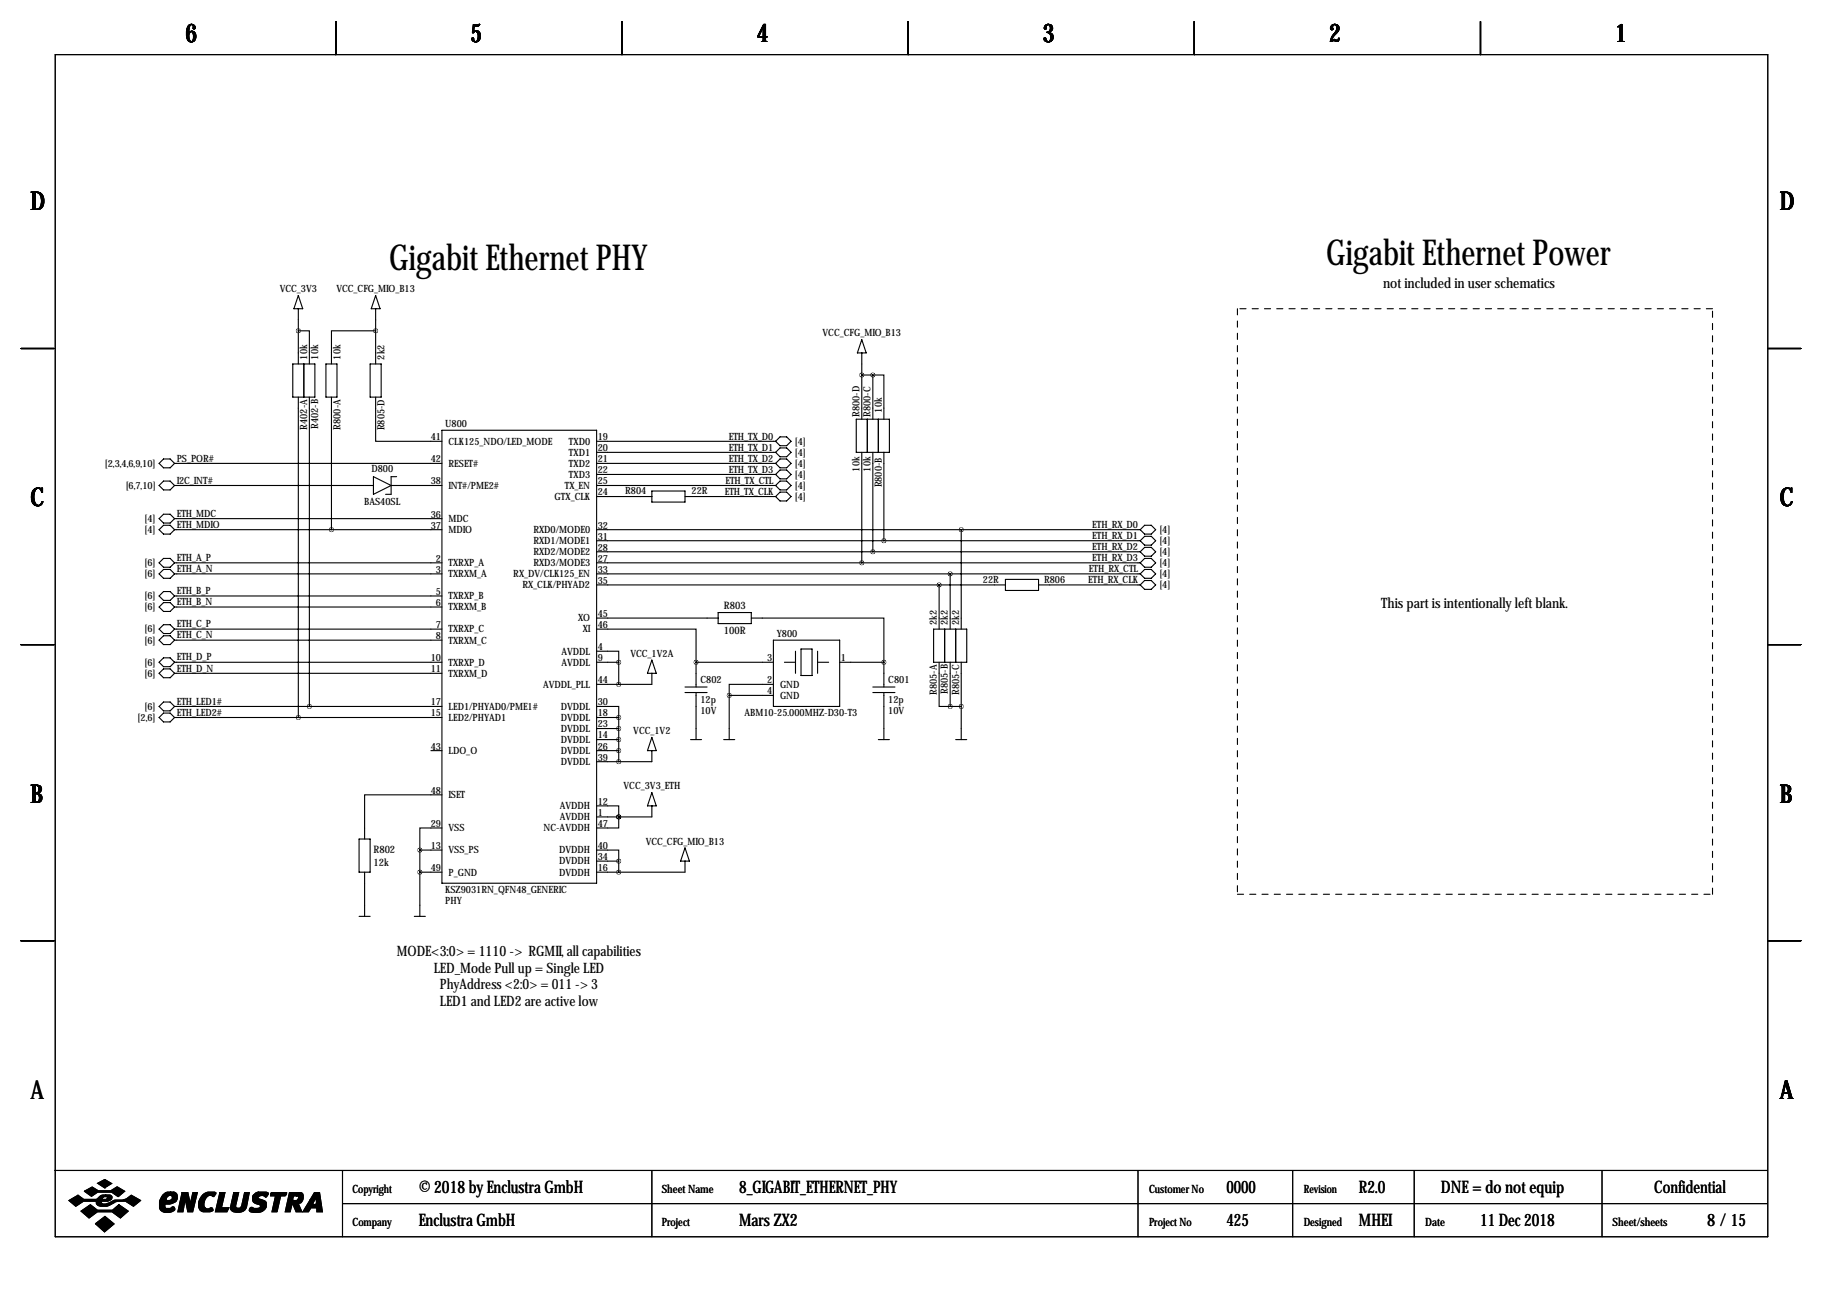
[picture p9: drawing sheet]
<svg xmlns="http://www.w3.org/2000/svg" width="419mm" height="297mm" viewBox="0 0 419 297" stroke-linecap="round" stroke-linejoin="round" font-family="sans-serif">
<g fill="none" stroke="#000" stroke-width=".25">
<path d="M12.7 12.6h393.7v271.7h-393.7zM77.2 4.9v7.7M143 4.9v7.7M208.8 4.9v7.7M274.6 4.9v7.7M340.4 4.9v7.7M68.6 76.1h2.5v7.6M68.6 71v12.7M68.6 67.9l1 3.1h-2zM86.4 76.1h-10.2v7.6M86.4 71v12.7M86.4 67.9l1 3.1h-2.1z"/>
<path d="M198.1 78.1l1 3h-2zM4.8 80.1h7.6M67.3 83.7h5.1v7.6h-5.1zM68.6 91.3v73.7M69.8 83.7v7.6M71.1 91.3v71.1M74.9 83.7h2.6v7.6h-2.6zM76.2 91.3v30.5M85.1 83.7h2.5v7.6h-2.5zM86.4 91.3v10.2h15.2M101.6 98.9h35.6v104.2h-35.6zM196.8 96.4h7.7v7.6h-7.7z"/>
<path d="M198.1 81.1v15.3M198.1 86.2h2.6M199.4 96.4v7.6M200.7 86.2h2.5v10.2M200.7 86.2v10.2M201.9 96.4v7.6M406.4 80.1h7.6M37.6 110.6h1.5l1 1-1 1h-1.5l-1-1zM37.6 118.2h1.5l1 1-1 1.1h-1.5l-1-1.1zM37.6 105.5h1.5l1 1-1 1.1h-1.5l-1-1.1zM40.1 106.5h61.5M40.1 111.6h45.8"/>
<path d="M40.1 119.2h61.5M85.9 109.6l4 2-4 2.1zM89.9 111.6h11.7M91.2 109.6h-1.3v4.1h-1.3M137.2 101.5h41.1M137.2 106.5h41.1M137.2 111.6h41.1M137.2 104h41.1M137.2 109.1h41.1M137.2 114.2h12.7M149.9 112.9h7.6v2.5h-7.6zM157.5 114.2h20.8"/>
<path d="M178.3 111.6l1-1h1.5l1.1 1-1.1 1h-1.5zM178.3 106.5l1-1h1.5l1.1 1-1.1 1.1h-1.5zM179.3 113.1h1.5l1.1 1.1-1.1 1h-1.5l-1-1zM179.3 100.4h1.5l1.1 1.1-1.1 1h-1.5l-1-1zM179.3 103h1.5l1.1 1-1.1 1h-1.5l-1-1zM179.3 108.1h1.5l1.1 1-1.1 1h-1.5l-1-1zM198.1 104v25.4M200.7 104v22.9M203.2 104v20.3M36.6 129.4l1-1h1.5l1 1-1 1h-1.5zM37.6 120.8h1.5l1 1-1 1h-1.5l-1-1zM37.6 130.9h1.5l1 1-1 1.1h-1.5l-1-1.1z"/>
<path d="M37.6 136h1.5l1 1-1 1h-1.5l-1-1zM37.6 138.5h1.5l1 1.1-1 1h-1.5l-1-1zM40.1 121.8h61.5M40.1 129.4h61.5M40.1 131.9h61.5M40.1 137h61.5M40.1 139.6h61.5M137.2 121.8h124.9M137.2 129.4h124.9M137.2 131.9h124.9M137.2 124.3h124.9M137.2 126.9h124.9"/>
<path d="M137.2 134.5h93.9M215.9 134.5v10.1M218.4 131.9v12.7M221 121.8v22.8M231.1 133.2h7.7v2.5h-7.7zM238.8 134.5h23.3M262.1 121.8l1-1h1.6l1 1-1 1h-1.6zM262.1 129.4l1-1h1.6l1 1-1 1h-1.6zM262.1 131.9l1-1h1.6l1 1-1 1.1h-1.6zM263.1 123.3h1.6l1 1-1 1h-1.6l-1-1zM263.1 125.8h1.6l1 1.1-1 1h-1.6l-1-1zM263.1 133.5h1.6l1 1-1 1h-1.6l-1-1z"/>
<path d="M4.8 148.2h7.6M36.6 154.8l1-1h1.5l1 1-1 1h-1.5zM37.6 146.2h1.5l1 1-1 1h-1.5l-1-1zM37.6 143.6h1.5l1 1-1 1.1h-1.5l-1-1.1zM37.6 151.2h1.5l1 1.1-1 1h-1.5l-1-1zM40.1 144.6h61.5M40.1 147.2h61.5M40.1 152.3h61.5M40.1 154.8h61.5M137.2 144.6h22.8v7.7M137.2 149.7h5v2.6M137.2 152.3h5"/>
<path d="M137.2 142.1h27.9M142.2 152.3v5M149.9 154.8v2.5h-12.7M149.9 151.8l1 3h-2.1zM157.5 157.9h5.1M157.5 159.2h5.1M160 152.3h17.8M160 152.3v5.6M160 159.2v10.8M165.1 140.8h7.6v2.6h-7.6zM167.6 159.9h10.2M167.6 159.9v10.1"/>
<path d="M172.7 142.1h30.5v10.2M177.8 157.3h-10.2v2.6M177.8 147.2h15.2v15.2h-15.2zM180.3 152.3h2.6M182.9 149.7v5.1M184.1 149.2h2.6v6.1h-2.6zM188 152.3h2.5M188 149.7v5.1M193 152.3h10.2M200.7 157.9h5M200.7 159.2h5M203.2 152.3v5.6"/>
<path d="M203.2 159.2v10.8M214.6 144.6h7.6v7.7h-7.6zM215.9 152.3v10.1h2.5M217.2 144.6v7.7M218.4 152.3v10.1M219.7 144.6v7.7M221 152.3v17.7M406.4 148.2h7.6M37.6 161.4h1.5l1 1-1 1h-1.5l-1-1zM37.6 163.9h1.5l1 1.1-1 1h-1.5l-1-1zM40.1 162.4h61.5M40.1 165h61.5"/>
<path d="M99.1 172.6h2.5M137.2 162.4h5v2.6M137.2 165h5M137.2 172.6h5M137.2 167.5h5M137.2 170h5M142.2 165v10.1M149.9 172.6v2.5h-12.7M149.9 169.5l1 3.1h-2.1zM158.7 170h2.6M166.4 170h2.5M201.9 170h2.6"/>
<path d="M218.4 162.4h2.6M219.7 170h2.5M82.5 192.9h2.6v7.6h-2.6zM96.5 195.4h5.1M96.5 195.4v15.3M101.6 190.4h-5.1v5M101.6 182.7h-17.8v10.2M137.2 195.4h5v2.6M137.2 185.3h5v2.5M137.2 198h5M142.2 187.8h.1M142.2 187.8v2.6h-5"/>
<path d="M142.2 198v2.5M149.9 185.3v2.5h-12.7M149.9 182.2l1 3.1h-2.1zM157.5 198v2.5h-20.3M157.5 194.9l1 3.1h-2zM4.8 216.3h7.6M82.5 210.7h2.6M83.8 200.5v10.2M95.2 210.7h2.6M96.5 200.5h5.1M406.4 216.3h7.6M12.6 269.1h393.7"/>
<path d="M78.7 269.1v15.2M78.7 276.7h327.6M149.9 269.1v15.2M261.6 269.1v15.2M297.2 269.1v15.2M325.1 269.1v15.2M368.3 269.1v15.2"/>
</g>
<g fill="#000" stroke="#000" stroke-width=".25">
<path d="M15.8 276l2.1-1.2 1.4 1h2.8l.3-.2a1.77 1.77 0 0 1 1.9-.9v.4l-.6 .2-.2 .5h.9l.3-.6-.4-.1v-.4h.9a.59 .59 0 0 1 .6 .7l-.2 .4-.8 .4h-1.4l-.1 .1 .1 .4a3.2 3.2 0 0 0 2.7-.7l.3-.1a4 4 0 0 0 3.8-1.1l2.1 1.2-1.6 1.3a4 4 0 0 0-5.5-.2 2.66 2.66 0 0 1-2.9-.2l-.1-.7h-3l-1.8 1.1zM19.4 273.9l1.8-1 1.4 .9h2.9l1.4-.9 1.8 1-1.5 1.2-1.5-1h-3.2l-1.5 .9zM22.5 272l1.6-.8 1.6 .9-1.6 1zM18.6 278.4l2.2-1.4 1.6 1.2h3.5l1.4-1.2 2.2 1.4-1.8 1.6-1.9-1.4h-3.4l-1.9 1.4zM37.4 274.7a1.75 1.75 0 0 1 1.8-.6v.7a.82 .82 0 0 0-.8 1.2h.6a.6 .6 0 0 0 .6-.5 .6 .6 0 0 0-.4-.7v-.7h.8l.5 .3a1.61 1.61 0 0 1 0 1.7 1.61 1.61 0 0 1-1.5 .7h-1v.9l.2 .1h.9l.7-.4 .4 .4a1.06 1.06 0 0 1-1.3 1 1.82 1.82 0 0 1-2.2-1.1 3.5 3.5 0 0 1 .7-3zM41.9 274.2h1.3l.5 2.6 .6-2.6h1.1l-1.1 4.4h-1.1l-.6-2.9-.5 2.9h-1.2zM46.7 274.6a2.78 2.78 0 0 1 2.9-.4l-.4 .9a1.32 1.32 0 0 0-2.1 .8l-.2 .8a.98 .98 0 0 0 1.1 1.2 .55 .55 0 0 1 .6-.2 .55 .55 0 0 1 .4 .6l-.7 .3-1.8-.1a1.79 1.79 0 0 1-.8-2.3zM50.5 274.2h1.2l-.8 3.5h1.7l-.4 .9h-2.7zM53.7 274.2h1.2l-.7 3.1a.73 .73 0 0 0 .7 .5 .73 .73 0 0 0 .7-.6l.6-3h1.1l-.7 3.4a2.28 2.28 0 0 1-3.6 .4v-.4zM58.3 274.7l.8-.6h2.1l.5 .2v.2l-.6 .7a.96 .96 0 0 0-1-.4 .96 .96 0 0 0-.8 .6l1.7 .8a1.71 1.71 0 0 1-.1 1.8 1.71 1.71 0 0 1-1.7 .8l-1.4-.2a.51 .51 0 0 1-.4-.7 .51 .51 0 0 1 .8-.2l1 .1a.52 .52 0 0 0 .6-.2 .52 .52 0 0 0-.2-.7 1.39 1.39 0 0 1-1.4-.6 1.39 1.39 0 0 1 .1-1.6zM62.2 274.4l.2-.2h3.5l-.1 .4-.3 .3h-1l-.8 3.7h-1.2l.8-3.7h-1.1zM66.5 274.2h1.7v.7h-.7l-.2 1.1h.9l.3-.3a.44 .44 0 0 0 .1-.5 .44 .44 0 0 0-.4-.3v-.7h1l.3 .2 .2 .3v.9a1.03 1.03 0 0 1-1.2 1l.9 2h-1.3l-.8-1.8h-.1l-.5 1.8h-1.1z"/>
<path d="M72.3 274.2h1.2l.6 4.4h-1.3v-.9h-1.3l-.6 .9h-1.3l1.7-2.7h1l-.4 .8 .2 .2h.4l.2-.2v-1.5l-.4 .7h-1zM21.9 281.3l2.2-1.6 2.1 1.7-2.2 1.8z"/>
</g>
<path d="M284.5 71v134.6M393.7 71h-109.2M284.5 205.6h109.2M393.7 205.6v-134.6" fill="none" stroke="#000" stroke-width=".25" stroke-dasharray="1.4 1.4"/>
<path d="M96.5 195.4a.05 .05 0 0 0 .1 0 .05 .05 0 0 0-.1 0zM96.5 200.5a.05 .05 0 0 0 .1 0 .05 .05 0 0 0-.1 0zM142.2 172.6a.05 .05 0 0 0 .1 0 .05 .05 0 0 0-.1 0zM142.2 170a.05 .05 0 0 0 .1 0 .05 .05 0 0 0-.1 0zM142.2 167.5a.05 .05 0 0 0 .1 0 .05 .05 0 0 0-.1 0zM142.2 165a.05 .05 0 0 0 .1 0 .05 .05 0 0 0-.1 0zM142.2 187.8a.05 .05 0 0 0 .1 0 .05 .05 0 0 0-.1 0zM198.1 129.4a.05 .05 0 0 0 .1 0 .05 .05 0 0 0-.1 0zM142.2 152.3a.05 .05 0 0 0 .1 0 .05 .05 0 0 0-.1 0zM142.2 198a.05 .05 0 0 0 .1 0 .05 .05 0 0 0-.1 0zM142.2 175.1a.05 .05 0 0 0 .1 0 .05 .05 0 0 0-.1 0zM142.2 157.3a.05 .05 0 0 0 .1 0 .05 .05 0 0 0-.1 0zM142.2 200.5a.05 .05 0 0 0 .1 0 .05 .05 0 0 0-.1 0zM142.2 187.8a.05 .05 0 0 0 .1 0 .05 .05 0 0 0-.1 0zM200.6 126.9a.05 .05 0 0 0 .1 0 .05 .05 0 0 0-.1 0zM200.6 86.2a.05 .05 0 0 0 .1 0 .05 .05 0 0 0-.1 0zM68.5 76.1a.05 .05 0 0 0 .1 0 .05 .05 0 0 0-.1 0zM220.9 121.8a.05 .05 0 0 0 .1 0 .05 .05 0 0 0-.1 0zM218.4 131.9a.05 .05 0 0 0 .1 0 .05 .05 0 0 0-.1 0zM220.9 162.4a.05 .05 0 0 0 .1 0 .05 .05 0 0 0-.1 0zM218.4 162.4a.05 .05 0 0 0 .1 0 .05 .05 0 0 0-.1 0zM167.6 159.9a.05 .05 0 0 0 .1 0 .05 .05 0 0 0-.1 0zM160 152.3a.05 .05 0 0 0 .1 0 .05 .05 0 0 0-.1 0zM68.5 165a.05 .05 0 0 0 .1 0 .05 .05 0 0 0-.1 0zM71.1 162.4a.05 .05 0 0 0 .1 0 .05 .05 0 0 0-.1 0zM198.1 86.2a.05 .05 0 0 0 .1 0 .05 .05 0 0 0-.1 0zM86.3 76.1a.05 .05 0 0 0 .1 0 .05 .05 0 0 0-.1 0z" fill="#000" stroke="#000" stroke-width="1"/>
<g font-size="8.2">
<text x="89.5" y="62.1">Gigabit Ethernet PHY</text>
<text x="304.9" y="60.8">Gigabit Ethernet Power</text>
</g>
<g font-size="5.9">
<text x="42.7" y="9.8">6</text>
<text x="108.2" y="9.8">5</text>
<text x="174" y="9.8">4</text>
<text x="239.8" y="9.8">3</text>
<text x="305.6" y="9.8">2</text>
<text x="371.3" y="9.8">1</text>
<text x="7" y="48.4">D</text>
<text x="409.2" y="48.4">D</text>
<text x="7" y="116.4">C</text>
<text x="409.2" y="116.4">C</text>
<text x="7" y="184.5">B</text>
<text x="409.2" y="184.5">B</text>
<text x="7" y="252.6">A</text>
<text x="409.2" y="252.6">A</text>
</g>
<g font-size="4">
<text x="96.3" y="274.2">© 2018 by Enclustra GmbH</text>
<text x="169.9" y="274.2">8_GIGABIT_ETHERNET_PHY</text>
<text x="281.9" y="274.2">0000</text>
<text x="312.4" y="274.2">R2.0</text>
<text x="331.3" y="274.2">DNE = do not equip</text>
<text x="380.3" y="274.2">Confidential</text>
<text x="96.3" y="281.8">Enclustra GmbH</text>
<text x="169.9" y="281.8">Mars ZX2</text>
<text x="281.9" y="281.8">425</text>
<text x="312.4" y="281.8">MHEI</text>
<text x="340.3" y="281.8">11 Dec 2018</text>
<text x="392.5" y="281.8">8 /15</text>
</g>
<g font-size="3.3">
<text x="318" y="66.2">not included in user schematics</text>
<text x="317.6" y="139.8">This part is intentionally left blank.</text>
<text x="91.2" y="219.8">MODE&lt;3:0&gt; = 1110 -&gt; RGMII, all capabilities</text>
<text x="99.7" y="223.6">LED_Mode Pull up = Single LED</text>
<text x="101.1" y="227.4">PhyAddress &lt;2:0&gt; = 011 -&gt; 3</text>
<text x="101.1" y="231.3">LED1 and LED2 are active low</text>
</g>
<g font-size="2.6">
<text x="81" y="274.2">Copyright</text>
<text x="152.1" y="274.2">Sheet Name</text>
<text x="264.2" y="274.2">Customer No</text>
<text x="299.7" y="274.2">Revision</text>
<text x="81" y="281.8">Company</text>
<text x="152.1" y="281.8">Project</text>
<text x="264.2" y="281.8">Project No</text>
<text x="299.7" y="281.8">Designed</text>
<text x="327.7" y="281.8">Date</text>
<text x="370.7" y="281.8">Sheet/sheets</text>
</g>
<g font-size="2.4">
<text x="166.4" y="140.1">R803</text>
<text x="166.4" y="145.7">100R</text>
<text x="85.9" y="196.2">R802</text>
<text x="85.9" y="199.1">12k</text>
</g>
<g font-size="2.3">
<text x="64.3" y="67.2">VCC_3V3</text>
<text x="77.3" y="67.2">VCC_CFG_MIO_B13</text>
<text x="189.1" y="77.3">VCC_CFG_MIO_B13</text>
<text x="70.6" y="82.7" transform="rotate(-90 70.6 82.7)">10k</text>
<text x="73.2" y="82.7" transform="rotate(-90 73.2 82.7)">10k</text>
<text x="78.2" y="82.7" transform="rotate(-90 78.2 82.7)">10k</text>
<text x="88.4" y="82.7" transform="rotate(-90 88.4 82.7)">2k2</text>
<text x="197.6" y="95.9" transform="rotate(-90 197.6 95.9)">R800-D</text>
<text x="200.2" y="95.9" transform="rotate(-90 200.2 95.9)">R800-C</text>
<text x="202.7" y="94.9" transform="rotate(-90 202.7 94.9)">10k</text>
<text x="70.6" y="98.8" transform="rotate(-90 70.6 98.8)">R402-A</text>
<text x="73.2" y="98.6" transform="rotate(-90 73.2 98.6)">R402-B</text>
<text x="78.2" y="98.8" transform="rotate(-90 78.2 98.8)">R800-A</text>
<text x="88.4" y="98.9" transform="rotate(-90 88.4 98.9)">R805-D</text>
<text x="99" y="101.2">41</text>
<text x="102.4" y="98.2">U800</text>
<text x="137.4" y="101.2">19</text>
<text x="167.5" y="101.1">ETH_TX_D0</text>
<text x="24.1" y="107.3">[2,3,4,6,9,10]</text>
<text x="40.6" y="106.1">PS_POR#</text>
<text x="99" y="106.3">42</text>
<text x="103.1" y="102.2">CLK125_NDO/LED_MODE</text>
<text x="103.1" y="107.3">RESET#</text>
<text x="130.8" y="102.2">TXD0</text>
<text x="130.8" y="104.8">TXD1</text>
<text x="130.8" y="107.3">TXD2</text>
<text x="137.4" y="103.7">20</text>
<text x="137.4" y="106.3">21</text>
<text x="167.5" y="103.6">ETH_TX_D1</text>
<text x="167.5" y="106.1">ETH_TX_D2</text>
<text x="182.7" y="102.2">[4]</text>
<text x="182.7" y="104.8">[4]</text>
<text x="182.7" y="107.3">[4]</text>
<text x="28.9" y="112.4">[6,7,10]</text>
<text x="40.6" y="111.2">I2C_INT#</text>
<text x="85.4" y="108.6">D800</text>
<text x="99" y="111.4">38</text>
<text x="103.1" y="112.4">INT#/PME2#</text>
<text x="129.8" y="112.4">TX_EN</text>
<text x="130.8" y="109.8">TXD3</text>
<text x="137.4" y="108.8">22</text>
<text x="137.4" y="111.4">25</text>
<text x="137.4" y="113.9">24</text>
<text x="143.7" y="113.7">R804</text>
<text x="159" y="113.7">22R</text>
<text x="166.6" y="113.8">ETH_TX_CLK</text>
<text x="166.8" y="111.2">ETH_TX_CTL</text>
<text x="167.5" y="108.7">ETH_TX_D3</text>
<text x="182.7" y="109.8">[4]</text>
<text x="182.7" y="112.4">[4]</text>
<text x="197.6" y="108.4" transform="rotate(-90 197.6 108.4)">10k</text>
<text x="200.2" y="108.4" transform="rotate(-90 200.2 108.4)">10k</text>
<text x="202.7" y="112.1" transform="rotate(-90 202.7 112.1)">R800-B</text>
<text x="40.6" y="118.8">ETH_MDC</text>
<text x="83.7" y="116.2">BAS40SL</text>
<text x="99" y="119">36</text>
<text x="127.5" y="114.9">GTX_CLK</text>
<text x="182.7" y="114.9">[4]</text>
<text x="33.2" y="120">[4]</text>
<text x="33.2" y="122.5">[4]</text>
<text x="40.6" y="121.4">ETH_MDIO</text>
<text x="99" y="121.5">37</text>
<text x="103.1" y="120">MDC</text>
<text x="103.1" y="122.5">MDIO</text>
<text x="122.6" y="122.5">RXD0/MODE0</text>
<text x="122.6" y="125.1">RXD1/MODE1</text>
<text x="137.4" y="121.5">32</text>
<text x="137.4" y="124.1">31</text>
<text x="251.1" y="121.4">ETH_RX_D0</text>
<text x="251.1" y="123.9">ETH_RX_D1</text>
<text x="266.5" y="122.5">[4]</text>
<text x="266.5" y="125.1">[4]</text>
<text x="33.2" y="130.2">[6]</text>
<text x="40.6" y="129">ETH_A_P</text>
<text x="40.6" y="131.5">ETH_A_N</text>
<text x="100.2" y="129.1">2</text>
<text x="100.2" y="131.7">3</text>
<text x="103.1" y="130.2">TXRXP_A</text>
<text x="122.6" y="127.6">RXD2/MODE2</text>
<text x="122.6" y="130.2">RXD3/MODE3</text>
<text x="137.4" y="126.6">28</text>
<text x="137.4" y="129.1">27</text>
<text x="137.4" y="131.7">33</text>
<text x="250.3" y="131.5">ETH_RX_CTL</text>
<text x="251.1" y="126.5">ETH_RX_D2</text>
<text x="251.1" y="129">ETH_RX_D3</text>
<text x="266.5" y="127.6">[4]</text>
<text x="266.5" y="130.2">[4]</text>
<text x="33.2" y="132.7">[6]</text>
<text x="33.2" y="137.8">[6]</text>
<text x="40.6" y="136.6">ETH_B_P</text>
<text x="100.2" y="136.8">5</text>
<text x="103.1" y="132.7">TXRXM_A</text>
<text x="103.1" y="137.8">TXRXP_B</text>
<text x="118" y="132.7">RX_DV/CLK125_EN</text>
<text x="120.1" y="135.2">RX_CLK/PHYAD2</text>
<text x="137.4" y="134.2">35</text>
<text x="226" y="134">22R</text>
<text x="240" y="134">R806</text>
<text x="250.2" y="134.1">ETH_RX_CLK</text>
<text x="266.5" y="132.7">[4]</text>
<text x="266.5" y="135.2">[4]</text>
<text x="33.2" y="140.3">[6]</text>
<text x="40.6" y="139.2">ETH_B_N</text>
<text x="100.2" y="139.3">6</text>
<text x="103.1" y="140.3">TXRXM_B</text>
<text x="132.9" y="142.9">XO</text>
<text x="137.4" y="141.8">45</text>
<text x="215.4" y="143.6" transform="rotate(-90 215.4 143.6)">2k2</text>
<text x="217.9" y="143.6" transform="rotate(-90 217.9 143.6)">2k2</text>
<text x="220.5" y="143.6" transform="rotate(-90 220.5 143.6)">2k2</text>
<text x="33.2" y="145.4">[6]</text>
<text x="33.2" y="147.9">[6]</text>
<text x="40.6" y="144.2">ETH_C_P</text>
<text x="40.6" y="146.8">ETH_C_N</text>
<text x="100.2" y="144.4">7</text>
<text x="100.2" y="146.9">8</text>
<text x="103.1" y="145.4">TXRXP_C</text>
<text x="103.1" y="147.9">TXRXM_C</text>
<text x="134" y="145.4">XI</text>
<text x="137.4" y="144.4">46</text>
<text x="137.4" y="149.5">4</text>
<text x="178.6" y="146.4">Y800</text>
<text x="33.2" y="153">[6]</text>
<text x="33.2" y="155.6">[6]</text>
<text x="40.6" y="151.9">ETH_D_P</text>
<text x="40.6" y="154.4">ETH_D_N</text>
<text x="99" y="152">10</text>
<text x="99" y="154.5">11</text>
<text x="103.1" y="153">TXRXP_D</text>
<text x="103.1" y="155.6">TXRXM_D</text>
<text x="129.1" y="150.5">AVDDL</text>
<text x="129.1" y="153">AVDDL</text>
<text x="137.4" y="152">9</text>
<text x="144.9" y="151">VCC_1V2A</text>
<text x="176.4" y="152">3</text>
<text x="193.3" y="152">1</text>
<text x="124.9" y="158.1">AVDDL_PLL</text>
<text x="137.4" y="157.1">44</text>
<text x="161" y="157.1">C802</text>
<text x="161" y="161.7">12p</text>
<text x="176.4" y="157.1">2</text>
<text x="176.4" y="159.6">4</text>
<text x="179.3" y="158.1">GND</text>
<text x="179.3" y="160.6">GND</text>
<text x="204.2" y="157.1">C801</text>
<text x="204.2" y="161.7">12p</text>
<text x="215.4" y="159.7" transform="rotate(-90 215.4 159.7)">R805-A</text>
<text x="217.9" y="159.6" transform="rotate(-90 217.9 159.6)">R805-B</text>
<text x="220.5" y="159.7" transform="rotate(-90 220.5 159.7)">R805-C</text>
<text x="31.6" y="165.7">[2,6]</text>
<text x="33.2" y="163.2">[6]</text>
<text x="40.6" y="162">ETH_LED1#</text>
<text x="40.6" y="164.6">ETH_LED2#</text>
<text x="99" y="162.2">17</text>
<text x="99" y="164.7">15</text>
<text x="103.1" y="163.2">LED1/PHYAD0/PME1#</text>
<text x="103.1" y="165.7">LED2/PHYAD1</text>
<text x="128.9" y="163.2">DVDDL</text>
<text x="128.9" y="165.7">DVDDL</text>
<text x="137.4" y="162.2">30</text>
<text x="137.4" y="164.7">18</text>
<text x="137.4" y="167.2">23</text>
<text x="161" y="164.2">10V</text>
<text x="171.2" y="164.7">ABM10-25.000MHZ-D30-T3</text>
<text x="204.2" y="164.2">10V</text>
<text x="99" y="172.3">43</text>
<text x="103.1" y="173.3">LDO_O</text>
<text x="128.9" y="168.3">DVDDL</text>
<text x="128.9" y="170.8">DVDDL</text>
<text x="128.9" y="173.3">DVDDL</text>
<text x="137.4" y="169.8">14</text>
<text x="137.4" y="172.3">26</text>
<text x="145.6" y="168.8">VCC_1V2</text>
<text x="128.9" y="175.9">DVDDL</text>
<text x="137.4" y="174.9">39</text>
<text x="99" y="182.5">48</text>
<text x="103.1" y="183.5">ISET</text>
<text x="137.4" y="185">12</text>
<text x="143.4" y="181.5">VCC_3V3_ETH</text>
<text x="99" y="190.1">29</text>
<text x="103.1" y="191.1">VSS</text>
<text x="125" y="191.1">NC-AVDDH</text>
<text x="128.7" y="186">AVDDH</text>
<text x="128.7" y="188.6">AVDDH</text>
<text x="137.4" y="187.6">1</text>
<text x="137.4" y="190.1">47</text>
<text x="99" y="195.2">13</text>
<text x="103.1" y="196.2">VSS_PS</text>
<text x="128.5" y="196.2">DVDDH</text>
<text x="137.4" y="195.2">40</text>
<text x="137.4" y="197.7">34</text>
<text x="148.5" y="194.2">VCC_CFG_MIO_B13</text>
<text x="99" y="200.3">49</text>
<text x="103.1" y="201.3">P_GND</text>
<text x="128.5" y="198.7">DVDDH</text>
<text x="128.5" y="201.3">DVDDH</text>
<text x="137.4" y="200.3">16</text>
<text x="102.4" y="205.4">KSZ9031RN_QFN48_GENERIC</text>
<text x="102.4" y="207.9">PHY</text>
</g>
</svg>
